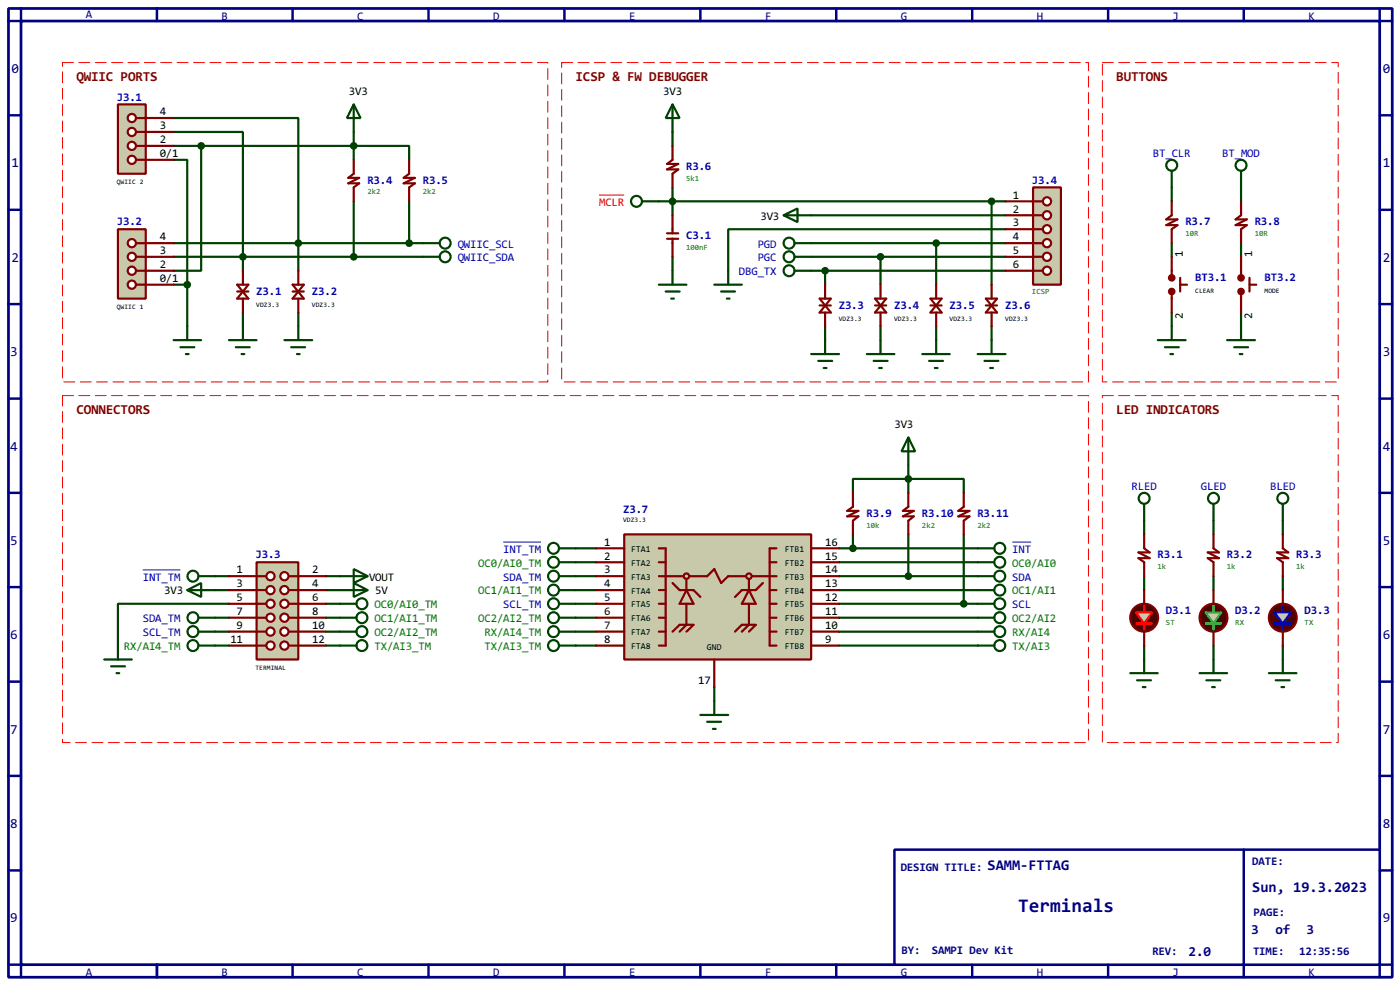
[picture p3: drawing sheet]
<svg xmlns="http://www.w3.org/2000/svg" width="256mm" height="180mm" viewBox="0 0 256 180" stroke-linecap="round" stroke-linejoin="round" font-family="sans-serif">
<path d="M1.6 1.6h253.5v177.3h-253.5zM3.9 3.9h248.9v172.7h-248.9z" fill="none" stroke="#000080" stroke-width=".5"/>
<path d="M3.9 1.6v2.3h-2.3M28.8 1.6v2.3" fill="none" stroke="#000080" stroke-width=".45"/>
<path d="M163.9 155.5h88.9v21.1h-88.9z" fill="#fff" stroke="#000080" stroke-width=".45"/>
<g fill="none" stroke="#000080" stroke-width=".45">
<path d="M53.6 1.6v2.3M78.5 1.6v2.3M103.4 1.6v2.3M128.3 1.6v2.3M153.2 1.6v2.3M178.1 1.6v2.3M203 1.6v2.3M227.9 1.6v2.3M252.8 1.6v2.3h2.3M1.6 21.1h2.3M1.6 38.4h2.3M252.8 21.1h2.3"/>
<path d="M252.8 38.4h2.3M1.6 55.7h2.3M252.8 55.7h2.3M1.6 73h2.3M252.8 73h2.3M1.6 90.2h2.3M252.8 90.2h2.3M1.6 107.5h2.3M252.8 107.5h2.3M1.6 124.8h2.3M252.8 124.8h2.3M1.6 142h2.3"/>
<path d="M1.6 159.3h2.3M227.9 155.5v23.4M252.8 142h2.3M252.8 159.3h2.3M1.6 176.6h2.3v2.3M28.8 176.6v2.3M53.6 176.6v2.3M78.5 176.6v2.3M103.4 176.6v2.3M128.3 176.6v2.3M153.2 176.6v2.3M178.1 176.6v2.3"/>
<path d="M203 176.6v2.3M255.1 176.6h-2.3v2.3"/>
</g>
<g fill="none" stroke="#004000" stroke-width=".4">
<path d="M31.8 26.7h43.2v2.6M31.8 29.3h2.5v22.8M31.8 24.2h12.7v25.4M31.8 21.6h22.9v28M36.9 26.7v22.9h-5.1M64.8 24.2v5.1M64.8 36.9v10.1M75 36.9v7.6M120.7 36.9h63.5M123.2 24.2v2.5M123.2 34.3v5.1M148.6 39.4h35.6"/>
<path d="M181.7 36.9v15.2M214.7 34.3v2.6M227.4 34.3v2.6M31.8 52.1h2.5M31.8 47h48.8M31.8 44.5h48.8M34.3 52.1v7.6M44.5 57.2v2.5M54.7 57.2v2.5M123.2 47v2.6M148.6 47h35.6M148.6 44.5h35.6"/>
<path d="M148.6 49.6h35.6M151.2 49.6v2.5M151.2 59.7v2.6M161.3 47v5.1M161.3 59.7v2.6M171.5 44.5v7.6M171.5 59.7v2.6M181.7 59.7v2.6M184.2 42h-50.8v7.6M214.7 44.5v2.5M214.7 57.2v2.5M227.4 44.5v2.5"/>
<path d="M227.4 57.2v2.5M156.3 90.2v-2.5h20.3v2.5M156.3 97.8v2.6M166.4 85.1v5.1M166.4 97.8v7.7M176.6 97.8v12.7M209.6 95.3v2.5M222.3 95.3v2.5M235 95.3v2.5M36.4 105.5h5.6M36.4 113.1h5.6M36.4 115.6h5.6"/>
<path d="M36.4 118.2h5.6M39.4 108h2.6M42 110.5h-20.4v10.2M59.7 105.5h2.6M59.7 108h2.6M59.7 113.1h5.6M59.7 110.5h5.6M59.7 115.6h5.6M59.7 118.2h5.6M105.5 105.5h3.8M105.5 108h3.8M105.5 113.1h3.8"/>
<path d="M105.5 110.5h3.8M105.5 115.6h3.8M105.5 118.2h3.8M105.5 100.4h3.8M105.5 102.9h3.8M153.7 105.5h25.4M153.7 108h25.4M153.7 113.1h25.4M153.7 110.5h25.4M153.7 115.6h25.4M153.7 118.2h25.4M153.7 100.4h25.4"/>
<path d="M153.7 102.9h25.4M209.6 105.5v2.5M209.6 118.2v2.5M222.3 105.5v2.5M222.3 118.2v2.5M235 105.5v2.5M235 118.2v2.5M19.1 120.7h5.1M20.4 122h2.5M21.4 123.2h.5M130.9 125.8v2.5"/>
<circle cx="81.5" cy="47" r="1"/>
<circle cx="81.5" cy="44.5" r="1"/>
<circle cx="35.3" cy="118.2" r="1"/>
<circle cx="35.3" cy="113.1" r="1"/>
<circle cx="35.3" cy="105.5" r="1"/>
<circle cx="35.3" cy="115.6" r="1"/>
<circle cx="66.3" cy="115.6" r="1"/>
<circle cx="66.3" cy="110.5" r="1"/>
<circle cx="66.3" cy="113.1" r="1"/>
<circle cx="66.3" cy="118.2" r="1"/>
</g>
<path d="M26.2 104.3h6.9" fill="none" stroke="#0000c0" stroke-width=".18"/>
<path d="M64.8 29.3v2.5l-1 .8h2l-2 1h2l-1 .7v2.6M75 29.3v2.5l-1 .8h2l-2 1h2l-1 .7v2.6M156.3 90.2v2.6l-1.1 .7h2.1l-2.1 1h2.1l-1 .8v2.5M166.4 90.2v2.6l-1 .7h2l-2 1h2l-1 .8v2.5" fill="none" stroke="#800000" stroke-width=".4"/>
<path d="M21.6 42h5.1v12.7h-5.1z" fill="#c8c8aa" stroke="#800000" stroke-width=".4"/>
<path d="M24.9 52.1h1.8" fill="none" stroke="#800000" stroke-width=".4"/>
<circle cx="24.1" cy="52.1" r=".75" fill="#feffff" stroke="#800000" stroke-width=".4"/>
<path d="M24.9 49.6h1.8" fill="none" stroke="#800000" stroke-width=".4"/>
<circle cx="24.1" cy="49.6" r=".75" fill="#feffff" stroke="#800000" stroke-width=".4"/>
<path d="M24.9 47h1.8" fill="none" stroke="#800000" stroke-width=".4"/>
<circle cx="24.1" cy="47" r=".75" fill="#feffff" stroke="#800000" stroke-width=".4"/>
<path d="M24.9 44.5h1.8" fill="none" stroke="#800000" stroke-width=".4"/>
<circle cx="24.1" cy="44.5" r=".75" fill="#feffff" stroke="#800000" stroke-width=".4"/>
<g fill="none" stroke="#800000" stroke-width=".4">
<path d="M26.7 52.1h5.1M26.7 49.6h5.1M26.7 47h5.1M26.7 44.5h5.1M43.5 52.1h2l-2 2.6h2zM43.5 53.4h2M44.5 49.6v2.5M44.5 54.7v2.5M53.6 52.1h2.1l-2.1 2.6h2.1zM53.6 53.4h2.1M54.7 49.6v2.5M54.7 54.7v2.5"/>
<path d="M227.4 47v3.9M227.4 53.4v3.8M228.9 52.1h1.3M228.9 50.9v2.5M176.6 90.2v2.6l-1 .7h2l-2 1h2l-1 .8v2.5"/>
</g>
<g fill="#004000" stroke="#004000" stroke-width=".4">
<circle cx="64.8" cy="26.7" r=".5"/>
<circle cx="36.8" cy="26.7" r=".5"/>
<circle cx="166.4" cy="87.7" r=".5"/>
</g>
<g fill="none" stroke="#004000" stroke-width=".4">
<path d="M64.8 19.1l1.3 2.5h-2.5zM64.8 19.1v5.1M34.3 59.7v2.6M44.5 59.7v2.6M54.7 59.7v2.6M227.4 59.7v2.6M31.8 62.3h5.1M33.1 63.6h2.5M34.1 64.8h.5M42 62.3h5M43.2 63.6h2.6M44.3 64.8h.5"/>
<path d="M52.1 62.3h5.1M53.4 63.6h2.5M54.4 64.8h.5M224.8 62.3h5.1M226.1 63.6h2.6M227.1 64.8h.5M166.4 80.1l1.3 2.5h-2.5zM166.4 80.1v5M102.4 118.2h3.1M102.4 113.1h3.1M102.4 100.4h3.1M102.4 105.5h3.1"/>
<path d="M102.4 115.6h3.1M102.4 110.5h3.1M102.4 102.9h3.1M102.4 108h3.1M179.1 118.2h3.1M179.1 113.1h3.1M179.1 100.4h3.1M179.1 105.5h3.1M179.1 115.6h3.1M179.1 110.5h3.1M179.1 102.9h3.1M179.1 108h3.1"/>
<path d="M128.3 130.9h5.1M129.6 132.1h2.5M130.6 133.4h.5M130.9 128.3v2.6M207.1 123.2h5M208.3 124.5h2.6M209.4 125.8h.5M209.6 120.7v2.5M219.8 123.2h5M221 124.5h2.6M222.1 125.8h.5M222.3 120.7v2.5"/>
<path d="M232.5 123.2h5M233.7 124.5h2.6M234.8 125.8h.5M235 120.7v2.5"/>
<circle cx="101.4" cy="115.6" r="1"/>
<circle cx="101.4" cy="110.5" r="1"/>
<circle cx="101.4" cy="108" r="1"/>
<circle cx="101.4" cy="113.1" r="1"/>
<circle cx="101.4" cy="102.9" r="1"/>
<circle cx="101.4" cy="118.2" r="1"/>
<circle cx="101.4" cy="100.4" r="1"/>
<circle cx="101.4" cy="105.5" r="1"/>
<circle cx="183.1" cy="108" r="1"/>
<circle cx="183.1" cy="102.9" r="1"/>
<circle cx="183.1" cy="118.2" r="1"/>
<circle cx="183.1" cy="100.4" r="1"/>
<circle cx="183.1" cy="115.6" r="1"/>
<circle cx="183.1" cy="110.5" r="1"/>
<circle cx="183.1" cy="113.1" r="1"/>
<circle cx="183.1" cy="105.5" r="1"/>
</g>
<path d="M92.2 99.2h6.9M185.5 99.2h3.4" fill="none" stroke="#0000c0" stroke-width=".18"/>
<g fill="#800000" stroke="#800000" stroke-width=".4">
<circle cx="227.3" cy="50.9" r=".5"/>
<circle cx="227.3" cy="53.4" r=".5"/>
</g>
<circle cx="209.6" cy="113.1" r="2.55" fill="#400000" stroke="#800000" stroke-width=".4"/>
<path d="M208.1 112.1h1.5v-1.3v1.3h1.5l-1.5 2v1.3v-1.3h1.5h-3h1.5z" fill-rule="evenodd" fill="#c8c8aa" stroke="#f00" stroke-width=".4"/>
<path d="M209.6 108v2.5M209.6 115.6v2.6" fill="none" stroke="#800000" stroke-width=".4"/>
<circle cx="222.3" cy="113.1" r="2.55" fill="#400000" stroke="#800000" stroke-width=".4"/>
<path d="M220.8 112.1h1.5v-1.3v1.3h1.5l-1.5 2v1.3v-1.3h1.5h-3h1.5z" fill-rule="evenodd" fill="#c8c8aa" stroke="#00c000" stroke-width=".4"/>
<path d="M222.3 108v2.5M222.3 115.6v2.6" fill="none" stroke="#800000" stroke-width=".4"/>
<circle cx="235" cy="113.1" r="2.55" fill="#400000" stroke="#800000" stroke-width=".4"/>
<path d="M233.5 112.1h1.5v-1.3v1.3h1.5l-1.5 2v1.3v-1.3h1.5h-3h1.5z" fill-rule="evenodd" fill="#c8c8aa" stroke="#00f" stroke-width=".4"/>
<path d="M214.7 47v3.9M214.7 53.4v3.8M216.2 50.9v2.5M216.2 52.1h1.3M209.6 97.8v2.6l1 .7h-2l2 1.1h-2l1 .7v2.6M222.3 97.8v2.6l1 .7h-2l2 1.1h-2l1 .7v2.6M235 97.8v2.6l1 .7h-2l2 1.1h-2l1 .7v2.6M235 108v2.5M235 115.6v2.6" fill="none" stroke="#800000" stroke-width=".4"/>
<g fill="none" stroke="#004000" stroke-width=".4">
<path d="M214.7 31.3v3M227.4 31.3v3M214.7 59.7v2.6M212.1 62.3h5.1M213.4 63.6h2.6M214.4 64.8h.5M209.6 92.3v3M222.3 92.3v3M235 92.3v3M34.3 108l2.6-1.3v2.6zM34.3 108h5.1M62.3 108h5.1"/>
<path d="M62.3 105.5h5.1M64.8 106.7l2.6 1.3-2.6 1.3zM64.8 104.2l2.6 1.3-2.6 1.2z"/>
<circle cx="214.6" cy="30.3" r="1"/>
<circle cx="227.3" cy="30.3" r="1"/>
<circle cx="209.6" cy="91.2" r="1"/>
<circle cx="222.3" cy="91.2" r="1"/>
<circle cx="235" cy="91.2" r="1"/>
</g>
<g fill="#800000" stroke="#800000" stroke-width=".4">
<circle cx="214.6" cy="50.9" r=".5"/>
<circle cx="214.6" cy="53.4" r=".5"/>
</g>
<path d="M21.6 19.1h5.1v12.7h-5.1z" fill="#c8c8aa" stroke="#800000" stroke-width=".4"/>
<path d="M24.9 29.3h1.8" fill="none" stroke="#800000" stroke-width=".4"/>
<circle cx="24.1" cy="29.3" r=".75" fill="#feffff" stroke="#800000" stroke-width=".4"/>
<path d="M24.9 26.7h1.8" fill="none" stroke="#800000" stroke-width=".4"/>
<circle cx="24.1" cy="26.7" r=".75" fill="#feffff" stroke="#800000" stroke-width=".4"/>
<path d="M24.9 24.2h1.8" fill="none" stroke="#800000" stroke-width=".4"/>
<circle cx="24.1" cy="24.2" r=".75" fill="#feffff" stroke="#800000" stroke-width=".4"/>
<path d="M24.9 21.6h1.8" fill="none" stroke="#800000" stroke-width=".4"/>
<circle cx="24.1" cy="21.6" r=".75" fill="#feffff" stroke="#800000" stroke-width=".4"/>
<path d="M26.7 29.3h5.1M26.7 26.7h5.1M26.7 24.2h5.1M26.7 21.6h5.1" fill="none" stroke="#800000" stroke-width=".4"/>
<circle cx="34.3" cy="52.1" r=".5" fill="#004000" stroke="#004000" stroke-width=".4"/>
<path d="M11.5 11.5h88.9v58.4h-88.9zM202 11.5h43.2v58.4h-43.2zM11.5 72.4h187.9v63.5h-187.9zM202 72.4h43.2v63.5h-43.2z" fill="none" stroke="#fff" stroke-width=".18"/>
<path d="M11.5 11.5h88.9v58.4h-88.9zM202 11.5h43.2v58.4h-43.2zM11.5 72.4h187.9v63.5h-187.9zM202 72.4h43.2v63.5h-43.2z" fill="none" stroke="#f00" stroke-width=".18" stroke-dasharray="2 1"/>
<path d="M47 102.9h7.7v17.8h-7.7z" fill="#c8c8aa" stroke="#800000" stroke-width=".4"/>
<path d="M47 105.5h1.8" fill="none" stroke="#800000" stroke-width=".4"/>
<circle cx="49.5" cy="105.5" r=".75" fill="#feffff" stroke="#800000" stroke-width=".4"/>
<path d="M47 108h1.8" fill="none" stroke="#800000" stroke-width=".4"/>
<circle cx="49.5" cy="108" r=".75" fill="#feffff" stroke="#800000" stroke-width=".4"/>
<path d="M47 110.5h1.8" fill="none" stroke="#800000" stroke-width=".4"/>
<circle cx="49.5" cy="110.5" r=".75" fill="#feffff" stroke="#800000" stroke-width=".4"/>
<path d="M47 113.1h1.8" fill="none" stroke="#800000" stroke-width=".4"/>
<circle cx="49.5" cy="113.1" r=".75" fill="#feffff" stroke="#800000" stroke-width=".4"/>
<path d="M52.9 105.5h1.8" fill="none" stroke="#800000" stroke-width=".4"/>
<circle cx="52.1" cy="105.5" r=".75" fill="#feffff" stroke="#800000" stroke-width=".4"/>
<path d="M52.9 108h1.8" fill="none" stroke="#800000" stroke-width=".4"/>
<circle cx="52.1" cy="108" r=".75" fill="#feffff" stroke="#800000" stroke-width=".4"/>
<path d="M52.9 110.5h1.8" fill="none" stroke="#800000" stroke-width=".4"/>
<circle cx="52.1" cy="110.5" r=".75" fill="#feffff" stroke="#800000" stroke-width=".4"/>
<path d="M52.9 113.1h1.8" fill="none" stroke="#800000" stroke-width=".4"/>
<circle cx="52.1" cy="113.1" r=".75" fill="#feffff" stroke="#800000" stroke-width=".4"/>
<path d="M47 115.6h1.8" fill="none" stroke="#800000" stroke-width=".4"/>
<circle cx="49.5" cy="115.6" r=".75" fill="#feffff" stroke="#800000" stroke-width=".4"/>
<path d="M47 118.2h1.8" fill="none" stroke="#800000" stroke-width=".4"/>
<circle cx="49.5" cy="118.2" r=".75" fill="#feffff" stroke="#800000" stroke-width=".4"/>
<path d="M52.9 115.6h1.8" fill="none" stroke="#800000" stroke-width=".4"/>
<circle cx="52.1" cy="115.6" r=".75" fill="#feffff" stroke="#800000" stroke-width=".4"/>
<path d="M52.9 118.2h1.8" fill="none" stroke="#800000" stroke-width=".4"/>
<circle cx="52.1" cy="118.2" r=".75" fill="#feffff" stroke="#800000" stroke-width=".4"/>
<g fill="none" stroke="#800000" stroke-width=".4">
<path d="M123.2 26.7v2.6l-1 .7h2.1l-2.1 1h2.1l-1.1 .8v2.5M123.2 39.4v3.3M122.2 42.7h2.1M122.2 43.7h2.1M123.2 43.7v3.3M42 105.5h5M42 108h5M42 113.1h5M42 110.5h5M42 115.6h5M42 118.2h5M54.7 105.5h5"/>
<path d="M54.7 108h5M54.7 113.1h5M54.7 110.5h5M54.7 115.6h5M54.7 118.2h5"/>
</g>
<g fill="none" stroke="#004000" stroke-width=".4">
<path d="M123.2 19.1l1.3 2.5h-2.5zM123.2 19.1v5.1M117.7 36.9h3M120.7 52.1h5.1M122 53.4h2.5M123 54.7h.5M123.2 49.6v2.5"/>
<circle cx="116.6" cy="36.9" r="1"/>
</g>
<path d="M109.8 35.7h4.6" fill="none" stroke="#f00" stroke-width=".18"/>
<circle cx="123.2" cy="36.9" r=".5" fill="#004000" stroke="#004000" stroke-width=".4"/>
<path d="M189.3 34.3h5.1v17.8h-5.1z" fill="#c8c8aa" stroke="#800000" stroke-width=".4"/>
<path d="M189.3 36.9h1.8" fill="none" stroke="#800000" stroke-width=".4"/>
<circle cx="191.8" cy="36.9" r=".75" fill="#feffff" stroke="#800000" stroke-width=".4"/>
<path d="M189.3 39.4h1.8" fill="none" stroke="#800000" stroke-width=".4"/>
<circle cx="191.8" cy="39.4" r=".75" fill="#feffff" stroke="#800000" stroke-width=".4"/>
<path d="M189.3 42h1.8" fill="none" stroke="#800000" stroke-width=".4"/>
<circle cx="191.8" cy="42" r=".75" fill="#feffff" stroke="#800000" stroke-width=".4"/>
<path d="M189.3 44.5h1.8" fill="none" stroke="#800000" stroke-width=".4"/>
<circle cx="191.8" cy="44.5" r=".75" fill="#feffff" stroke="#800000" stroke-width=".4"/>
<path d="M189.3 47h1.8" fill="none" stroke="#800000" stroke-width=".4"/>
<circle cx="191.8" cy="47" r=".75" fill="#feffff" stroke="#800000" stroke-width=".4"/>
<path d="M189.3 49.6h1.8" fill="none" stroke="#800000" stroke-width=".4"/>
<circle cx="191.8" cy="49.6" r=".75" fill="#feffff" stroke="#800000" stroke-width=".4"/>
<path d="M184.2 36.9h5.1M184.2 39.4h5.1M184.2 42h5.1M184.2 44.5h5.1M184.2 47h5.1M184.2 49.6h5.1" fill="none" stroke="#800000" stroke-width=".4"/>
<g fill="none" stroke="#004000" stroke-width=".4">
<path d="M143.6 39.4l2.5-1.2v2.5zM143.6 39.4h5M130.9 52.1h5M132.1 53.4h2.6M133.2 54.7h.5M133.4 49.6v2.5M145.6 44.5h3M145.6 47h3M145.6 49.6h3"/>
<circle cx="144.5" cy="47" r="1"/>
<circle cx="144.5" cy="49.6" r="1"/>
<circle cx="144.5" cy="44.5" r="1"/>
</g>
<path d="M102.9 11.5h96.5v58.4h-96.5z" fill="none" stroke="#fff" stroke-width=".18"/>
<path d="M102.9 11.5h96.5v58.4h-96.5z" fill="none" stroke="#f00" stroke-width=".18" stroke-dasharray="2 1"/>
<path d="M114.4 97.8h34.2v22.9h-34.2z" fill="#c8c8aa" stroke="#800000" stroke-width=".4"/>
<path d="M120.7 105.5h8.9l1.3-1.3 1.2 2.5 1.3-1.2h8.9M123.2 106.7l1.3 1.3h2.6l1.2 1.3M123.2 115.6l1.3-1.2h2.6l-1.3 1.2M125.8 108l1.3 2.5h-2.6zM125.8 105.5v2.5M125.8 110.5v3.9l-1.3 1.2M134.7 115.6l1.2-1.2h2.6l-1.3 1.2M137.2 108l1.3 2.5h-2.6zM137.2 105.5v2.5M137.2 110.5v3.9l-1.3 1.2M139.8 106.7l-1.3 1.3h-2.6l-1.2 1.3" fill="none" stroke="#800000" stroke-width=".4"/>
<g fill="#c8c8aa" stroke="#800000" stroke-width=".4">
<circle cx="125.7" cy="105.5" r=".5"/>
<circle cx="137.2" cy="105.5" r=".5"/>
</g>
<g fill="none" stroke="#800000" stroke-width=".4">
<path d="M214.7 36.9v2.5l-1 .8h2l-2 1h2l-1 .8v2.5M227.4 36.9v2.5l-1 .8h2l-2 1h2l-1 .8v2.5M150.2 55.9h2M150.2 54.7h2l-2 2.5h2zM151.2 52.1v2.6M151.2 57.2v2.5M160.3 55.9h2.1M160.3 54.7h2.1l-2.1 2.5h2.1zM161.3 52.1v2.6M161.3 57.2v2.5M170.5 55.9h2M170.5 54.7h2l-2 2.5h2z"/>
<path d="M171.5 52.1v2.6M171.5 57.2v2.5M180.6 55.9h2.1M180.6 54.7h2.1l-2.1 2.5h2.1zM181.7 52.1v2.6M181.7 57.2v2.5M109.3 100.4h5.1M109.3 102.9h5.1M109.3 108h5.1M109.3 110.5h5.1M109.3 113.1h5.1M109.3 115.6h5.1"/>
<path d="M109.3 118.2h5.1M109.3 105.5h5.1M120.7 100.4h1.3v17.8h-1.3M120.7 102.9h1.3M120.7 108h1.3M120.7 110.5h1.3M120.7 113.1h1.3M120.7 115.6h1.3M141 102.9h1.3M141 108h1.3M141 110.5h1.3M141 113.1h1.3"/>
<path d="M141 115.6h1.3M142.3 100.4h-1.3v17.8h1.3M148.6 100.4h5.1M148.6 102.9h5.1M148.6 108h5.1M148.6 110.5h5.1M148.6 113.1h5.1M148.6 115.6h5.1M148.6 118.2h5.1M148.6 105.5h5.1M130.9 120.7v5.1"/>
</g>
<g fill="#004000" stroke="#004000" stroke-width=".4">
<circle cx="156.2" cy="100.4" r=".5"/>
<circle cx="166.4" cy="105.5" r=".5"/>
<circle cx="176.5" cy="110.5" r=".5"/>
<circle cx="44.5" cy="47" r=".5"/>
<circle cx="54.6" cy="44.5" r=".5"/>
<circle cx="151.1" cy="49.6" r=".5"/>
<circle cx="161.3" cy="47" r=".5"/>
<circle cx="171.5" cy="44.5" r=".5"/>
<circle cx="181.6" cy="36.9" r=".5"/>
<circle cx="74.9" cy="44.5" r=".5"/>
<circle cx="64.8" cy="47" r=".5"/>
</g>
<g fill="none" stroke="#004000" stroke-width=".4">
<path d="M148.6 64.8h5.1M149.9 66.1h2.6M150.9 67.4h.5M151.2 62.3v2.5M158.8 64.8h5.1M160.1 66.1h2.5M161.1 67.4h.5M161.3 62.3v2.5M169 64.8h5M170.2 66.1h2.6M171.3 67.4h.5M171.5 62.3v2.5"/>
<path d="M179.1 64.8h5.1M180.4 66.1h2.5M181.4 67.4h.5M181.7 62.3v2.5"/>
</g>
<text font-size="4.2" fill="#000080" x="186.6" y="167">Terminals</text>
<g font-size="3.2" fill="#000080">
<text x="180.9" y="159.3">SAMM-FTTAG</text>
<text x="229.4" y="163.2">Sun, 19.3.2023</text>
</g>
<g font-size="3" fill="#000080">
<text x="2.1" y="13.4">0</text>
<text x="253.4" y="13.4">0</text>
<text x="2.1" y="30.7">1</text>
<text x="253.4" y="30.7">1</text>
<text x="2.1" y="47.9">2</text>
<text x="253.4" y="47.9">2</text>
<text x="1.9" y="65.2">3</text>
<text x="253.4" y="65.2">3</text>
<text x="1.9" y="82.5">4</text>
<text x="253.4" y="82.5">4</text>
<text x="1.9" y="99.8">5</text>
<text x="253.4" y="99.8">5</text>
<text x="1.9" y="117">6</text>
<text x="253.4" y="117">6</text>
<text x="1.9" y="134.3">7</text>
<text x="253.4" y="134.3">7</text>
<text x="1.9" y="151.6">8</text>
<text x="253.4" y="151.6">8</text>
<text x="1.9" y="168.8">9</text>
<text x="229.2" y="170.9">3</text>
<text x="233.7" y="170.9">of</text>
<text x="239.4" y="170.9">3</text>
<text x="253.4" y="168.8">9</text>
<text x="217.8" y="174.9">2.0</text>
</g>
<g font-size="3" fill="#800000">
<text x="14" y="14.9">QWIIC PORTS</text>
<text x="105.5" y="14.9">ICSP &amp; FW DEBUGGER</text>
<text x="204.5" y="14.9">BUTTONS</text>
<text x="14" y="75.8">CONNECTORS</text>
<text x="204.5" y="75.8">LED INDICATORS</text>
</g>
<g font-size="2.5" fill="#000080">
<text x="15.7" y="3.4">A</text>
<text x="40.6" y="3.6">B</text>
<text x="65.5" y="3.6">C</text>
<text x="90.4" y="3.6">D</text>
<text x="115.3" y="3.6">E</text>
<text x="140.2" y="3.6">F</text>
<text x="165.1" y="3.6">G</text>
<text x="190" y="3.6">H</text>
<text x="214.8" y="3.6">J</text>
<text x="239.7" y="3.6">K</text>
<text x="165" y="159.4">DESIGN TITLE:</text>
<text x="229.4" y="158.3">DATE:</text>
<text x="229.7" y="167.7">PAGE:</text>
<text x="15.7" y="178.7">A</text>
<text x="40.6" y="178.7">B</text>
<text x="65.5" y="178.7">C</text>
<text x="90.4" y="178.7">D</text>
<text x="115.3" y="178.7">E</text>
<text x="140.2" y="178.7">F</text>
<text x="165.1" y="178.7">G</text>
<text x="165.2" y="174.6">BY:</text>
<text x="170.7" y="174.6">SAMPI Dev Kit</text>
<text x="190" y="178.7">H</text>
<text x="211.1" y="174.8">REV:</text>
<text x="214.8" y="178.7">J</text>
<text x="229.6" y="174.8">TIME:</text>
<text x="238" y="174.8">12:35:56</text>
<text x="239.7" y="178.7">K</text>
</g>
<g font-size="2.5">
<text x="63.9" y="17.3">3V3</text>
<text x="121.5" y="17.3">3V3</text>
<text x="29.3" y="23.6">3</text>
<text x="29.3" y="21.1">4</text>
<text x="29.3" y="28.8">0/1</text>
<text x="29.3" y="26.2">2</text>
<text x="139.3" y="40.2">3V3</text>
<text x="185.6" y="36.3">1</text>
<text x="185.6" y="38.9">2</text>
<text x="185.6" y="41.5">3</text>
<text x="29.3" y="46.5">3</text>
<text x="29.3" y="44">4</text>
<text x="185.6" y="44">4</text>
<text x="185.6" y="46.5">5</text>
<text x="216.7" y="47" transform="rotate(-90 216.7 47)">1</text>
<text x="229.4" y="47" transform="rotate(-90 229.4 47)">1</text>
<text x="29.3" y="51.6">0/1</text>
<text x="29.3" y="49">2</text>
<text x="185.6" y="49">6</text>
<text x="216.7" y="58.3" transform="rotate(-90 216.7 58.3)">2</text>
<text x="229.4" y="58.3" transform="rotate(-90 229.4 58.3)">2</text>
<text x="163.9" y="78.3">3V3</text>
<text x="110.7" y="99.9">1</text>
<text x="151.2" y="99.9">16</text>
<text x="43.4" y="105">1</text>
<text x="43.4" y="107.5">3</text>
<text x="57.2" y="105">2</text>
<text x="57.2" y="107.5">4</text>
<text x="67.6" y="106.3">VOUT</text>
<text x="110.7" y="102.4">2</text>
<text x="110.7" y="105">3</text>
<text x="110.7" y="107.5">4</text>
<text x="151.2" y="102.4">15</text>
<text x="151.2" y="105">14</text>
<text x="151.2" y="107.5">13</text>
<text x="30.1" y="108.8">3V3</text>
<text x="43.4" y="112.6">7</text>
<text x="43.4" y="110">5</text>
<text x="57.2" y="112.6">8</text>
<text x="57.2" y="110">6</text>
<text x="68.8" y="108.8">5V</text>
<text x="110.7" y="110">5</text>
<text x="110.7" y="112.6">6</text>
<text x="151.2" y="110">12</text>
<text x="151.2" y="112.6">11</text>
<text x="42.2" y="117.7">11</text>
<text x="43.4" y="115.1">9</text>
<text x="57.2" y="115.1">10</text>
<text x="57.2" y="117.7">12</text>
<text x="110.7" y="115.1">7</text>
<text x="110.7" y="117.7">8</text>
<text x="151.2" y="115.1">10</text>
<text x="151.2" y="117.7">9</text>
<text x="127.9" y="125.3">17</text>
</g>
<g font-size="2.5" fill="#0000c0">
<text x="21.4" y="18.4">J3.1</text>
<text x="211.2" y="28.8">BT_CLR</text>
<text x="223.9" y="28.8">BT_MOD</text>
<text x="67.3" y="33.7">R3.4</text>
<text x="77.5" y="33.7">R3.5</text>
<text x="125.7" y="31.1">R3.6</text>
<text x="189.1" y="33.6">J3.4</text>
<text x="21.4" y="41.3">J3.2</text>
<text x="217.2" y="41.3">R3.7</text>
<text x="229.9" y="41.3">R3.8</text>
<text x="83.9" y="47.8">QWIIC_SDA</text>
<text x="83.9" y="45.3">QWIIC_SCL</text>
<text x="125.7" y="43.8">C3.1</text>
<text x="138.8" y="45.3">PGD</text>
<text x="138.8" y="47.8">PGC</text>
<text x="47" y="54">Z3.1</text>
<text x="57.2" y="54">Z3.2</text>
<text x="135.4" y="50.4">DBG_TX</text>
<text x="219" y="51.4">BT3.1</text>
<text x="231.7" y="51.4">BT3.2</text>
<text x="153.7" y="56.5">Z3.3</text>
<text x="163.8" y="56.5">Z3.4</text>
<text x="174" y="56.5">Z3.5</text>
<text x="184.1" y="56.5">Z3.6</text>
<text x="207.3" y="89.8">RLED</text>
<text x="220" y="89.8">GLED</text>
<text x="232.7" y="89.8">BLED</text>
<text x="114.2" y="93.8">Z3.7</text>
<text x="158.8" y="94.6">R3.9</text>
<text x="168.9" y="94.6">R3.10</text>
<text x="179.1" y="94.6">R3.11</text>
<text x="92.2" y="101.2">INT_TM</text>
<text x="185.5" y="101.2">INT</text>
<text x="26.1" y="106.3">INT_TM</text>
<text x="46.8" y="102.2">J3.3</text>
<text x="92.2" y="106.3">SDA_TM</text>
<text x="185.5" y="106.3">SDA</text>
<text x="212.1" y="102.2">R3.1</text>
<text x="224.8" y="102.2">R3.2</text>
<text x="237.5" y="102.2">R3.3</text>
<text x="26.1" y="113.9">SDA_TM</text>
<text x="92.2" y="111.3">SCL_TM</text>
<text x="185.5" y="111.3">SCL</text>
<text x="213.6" y="112.4">D3.1</text>
<text x="226.3" y="112.4">D3.2</text>
<text x="239" y="112.4">D3.3</text>
<text x="26.1" y="116.4">SCL_TM</text>
</g>
<text font-size="2.5" fill="#f00" x="109.8" y="37.7">MCLR</text>
<g font-size="2.5" fill="#008000">
<text x="87.6" y="103.7">OC0/AI0_TM</text>
<text x="185.5" y="103.7">OC0/AI0</text>
<text x="68.6" y="111.3">OC0/AI0_TM</text>
<text x="68.6" y="113.9">OC1/AI1_TM</text>
<text x="87.6" y="113.9">OC2/AI2_TM</text>
<text x="87.6" y="108.8">OC1/AI1_TM</text>
<text x="185.5" y="113.9">OC2/AI2</text>
<text x="185.5" y="108.8">OC1/AI1</text>
<text x="22.7" y="119">RX/AI4_TM</text>
<text x="68.6" y="119">TX/AI3_TM</text>
<text x="68.6" y="116.4">OC2/AI2_TM</text>
<text x="88.8" y="119">TX/AI3_TM</text>
<text x="88.8" y="116.4">RX/AI4_TM</text>
<text x="185.5" y="119">TX/AI3</text>
<text x="185.5" y="116.4">RX/AI4</text>
</g>
<g font-size="1.9">
<text x="115.6" y="101">FTA1</text>
<text x="143.8" y="101">FTB1</text>
<text x="115.6" y="103.6">FTA2</text>
<text x="115.6" y="106.1">FTA3</text>
<text x="143.8" y="103.6">FTB2</text>
<text x="143.8" y="106.1">FTB3</text>
<text x="115.6" y="108.7">FTA4</text>
<text x="115.6" y="111.2">FTA5</text>
<text x="115.6" y="113.7">FTA6</text>
<text x="143.8" y="108.7">FTB4</text>
<text x="143.8" y="111.2">FTB5</text>
<text x="143.8" y="113.7">FTB6</text>
<text x="115.6" y="116.3">FTA7</text>
<text x="115.6" y="118.8">FTA8</text>
<text x="129.5" y="119.1">GND</text>
<text x="143.8" y="116.3">FTB7</text>
<text x="143.8" y="118.8">FTB8</text>
</g>
<g font-size="1.7" fill="#008000">
<text x="67.3" y="35.6">2k2</text>
<text x="77.5" y="35.6">2k2</text>
<text x="125.7" y="33.1">5k1</text>
<text x="125.7" y="45.8">100nF</text>
<text x="217.2" y="43.2">10R</text>
<text x="229.9" y="43.2">10R</text>
<text x="189.1" y="53.8">ICSP</text>
<text x="158.8" y="96.6">10k</text>
<text x="168.9" y="96.6">2k2</text>
<text x="179.1" y="96.6">2k2</text>
<text x="212.1" y="104.2">1k</text>
<text x="224.8" y="104.2">1k</text>
<text x="237.5" y="104.2">1k</text>
<text x="213.6" y="114.3">ST</text>
<text x="226.3" y="114.3">RX</text>
<text x="239" y="114.3">TX</text>
</g>
<g font-size="1.5">
<text x="21.4" y="33.8">QWIIC 2</text>
<text x="219" y="53.6">CLEAR</text>
<text x="231.7" y="53.6">MODE</text>
<text x="21.4" y="56.6">QWIIC 1</text>
<text x="47" y="56.2">VDZ3.3</text>
<text x="57.2" y="56.2">VDZ3.3</text>
<text x="153.7" y="58.8">VDZ3.3</text>
<text x="163.8" y="58.8">VDZ3.3</text>
<text x="174" y="58.8">VDZ3.3</text>
<text x="184.1" y="58.8">VDZ3.3</text>
<text x="114.2" y="95.6">VDZ3.3</text>
<text x="46.8" y="122.7">TERMINAL</text>
</g>
</svg>
